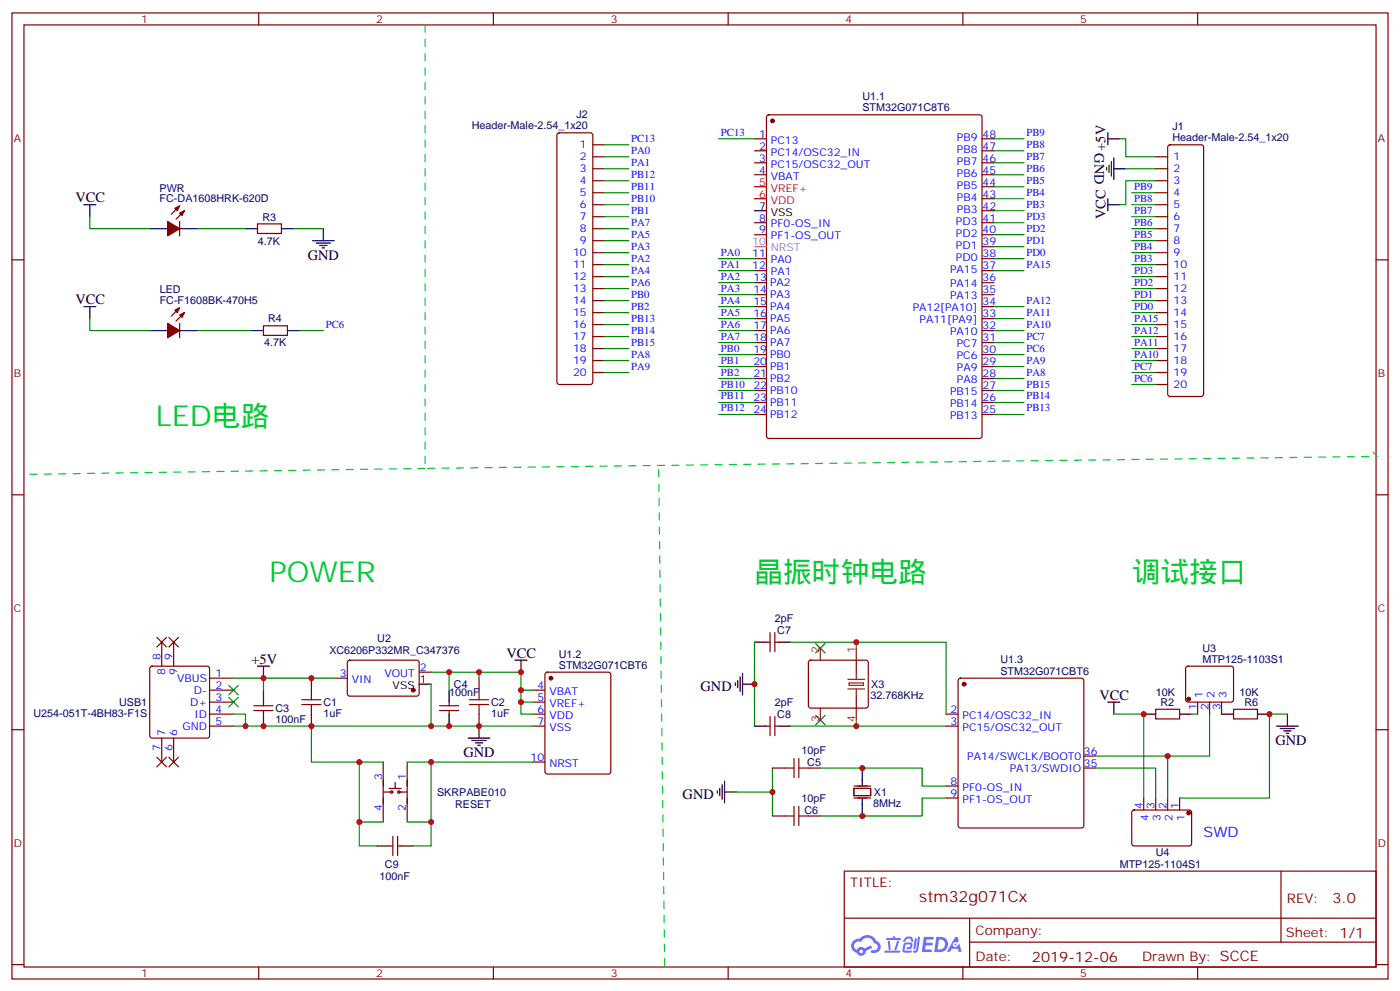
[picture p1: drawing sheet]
<svg xmlns="http://www.w3.org/2000/svg" width="412mm" height="292mm" viewBox="0 0 412 292" stroke-linecap="round" stroke-linejoin="round" font-family="sans-serif">
<g fill="none" stroke="#870000" stroke-width=".35">
<path d="M3.5 3.8h405.4v284.3h-405.4zM7.1 7.3h398.2v277.3h-398.2zM76.2 3.8v3.5M145.3 3.8v3.5M214.5 3.8v3.5M283.6 3.8v3.5M352.8 3.8v3.5M3.5 76.5h3.6M405.3 76.5h3.6M3.5 145.6h3.6M405.3 145.6h3.6M3.5 214.8h3.6"/>
<path d="M405.3 214.8h3.6M248.7 256.4h156.6v28.2h-156.6zM377.3 256.4v20.9M248.7 270.2h156.5M285.6 277.3h119.6M285.6 270.2v14.2M3.5 283.9h3.6M76.2 284.6v3.5M145.3 284.6v3.5M214.5 284.6v3.5M283.6 284.6v3.5M352.8 284.6v3.5"/>
<path d="M405.3 283.9h3.6"/>
</g>
<g fill="#5487ff">
<path d="M272.1 275.7h2.6l.3 .2-.1 .6h-2l-.1 1h1.6l.4 .4-.4 .4h-1.7l-.2 1.1 1.8 .1 .3 .3-.2 .4h-2.9z"/>
<path d="M281.4 275.8h.7l.4 1.3-.7 .3a.74 .74 0 0 0-1.1 .3 .74 .74 0 0 0 .5 1.1 .74 .74 0 0 0 .9-.7l.5-.3 .7 2.4h-.9l-.2-1h-1.9l-.5 1h-.9z"/>
<path d="M269.5 276.2h.6l-.4 2.9a.31 .31 0 0 1-.3 .3 .31 .31 0 0 1-.3-.3z"/>
<path d="M270.4 275.7h.6l-.5 4a.89 .89 0 0 1-.7 .7 .89 .89 0 0 1-.9-.3l1-.5z"/>
<path d="M266.8 275.9l.6-.2 1.2 .1 .5 1.3-.6 .1-.4-.9-1 .1a.95 .95 0 0 1-1 .8l-.1-.2z"/>
<path d="M266.4 277.6l1.8-.2a1.04 1.04 0 0 1 .6 1.1 1.04 1.04 0 0 1-.8 .9h-.7a.29 .29 0 0 1-.3-.4 .29 .29 0 0 1 .3-.2h.7l.2-.8h-1.4l-.4 1.8h1.9a.29 .29 0 0 1 .3 .3 .29 .29 0 0 1-.3 .3h-2l-.4-.3 .2-2.1z"/>
<path d="M260.5 279.8h4.4a.3 .3 0 0 1 .3 .3 .3 .3 0 0 1-.3 .3h-4.3z"/>
<path d="M264.3 276.9h.6l-.5 1.6a1.02 1.02 0 0 1-.7 1.2l-.2-.3z"/>
<path d="M261.5 276.9h.6l.3 2.4-.3 .3-.3-.2z"/>
<path d="M261.1 276.1h1.9l.2-.5h.5l-.1 .5h1.5a.29 .29 0 0 1 .3 .3 .29 .29 0 0 1-.3 .3h-3.9z"/>
<path d="M275.8 275.7l-.6 4.5h1.4a2.27 2.27 0 0 0 2.7-2.3 2.27 2.27 0 0 0-2.7-2.2zM276.6 276.5a1.5 1.5 0 0 1 1.8 1.6 1.5 1.5 0 0 1-1.9 1.3h-.3z"/>
<path d="M251.4 276.9a2.09 2.09 0 0 0 1 3.5 1.37 1.37 0 0 0 1.5 .9 1.37 1.37 0 0 0 1.1-1.4l2-1-.5-.7-1.8 1a1.4 1.4 0 0 0-2.3 .4 1.32 1.32 0 0 1-.6-1.9 1.32 1.32 0 0 1 1.9-.4 2.02 2.02 0 0 1 2-1.3 2.02 2.02 0 0 1 1.8 1.6 1.09 1.09 0 0 1 1.1 1.4 1.09 1.09 0 0 1-1.6 .7 .41 .41 0 0 0-.5 .3 .41 .41 0 0 0 .4 .5 1.89 1.89 0 0 0 2.4-1.2 1.89 1.89 0 0 0-1.2-2.4 2.98 2.98 0 0 0-5-.6l-1 .1zM253.2 280a.52 .52 0 0 1 1 0 .52 .52 0 0 1-1 0z"/>
<circle cx="281.4" cy="278" r=".28"/>
</g>
<g fill="none" stroke="#870000" stroke-width=".35">
<path d="M44.3 196.3l.5-.2h16.2l.5 .2 .2 .5v19.7l-.2 .5-.5 .2h-16.2l-.5-.2-.2-.5v-19.7zM47.6 189v7.1M51.2 189v7.1M61.7 199.6h7.1M98.8 199.6h3.5M102.5 194.5l.5-.2 20 .1 .5 .6-.1 9.5-.6 .4-20.1-.1-.4-.6v-9.2zM123.5 197.8h3.5M160.7 198l.5-.2h18l.7 .5v28.8l-.4 .7h-18.3l-.6-.4-.1-28.9zM47.6 217.2v7.1M51.2 217.2v7.1M61.7 203.1h7.1M61.7 206.7h7.1"/>
<path d="M61.7 210.2h7.1M61.7 213.7h7.1M157 203.1h3.5M157 206.7h3.5M157 210.2h3.5M157 213.7h3.5M157 224.3h3.5"/>
</g>
<g fill="#870000" stroke="#870000" stroke-width=".35">
<circle cx="162.3" cy="199.6" r=".53"/>
<circle cx="121.7" cy="203.1" r=".53"/>
</g>
<path d="M123.5 201.4h3.5" fill="none" stroke="#000" stroke-width=".35"/>
<g fill="#00f" stroke="#870000" stroke-width=".35">
<path d="M49.7 187.6l2.9 2.8zM52.6 187.6l-2.9 2.8z"/>
<path d="M46.2 187.6l2.8 2.8zM49 187.6l-2.8 2.8z"/>
<path d="M46.2 222.9l2.8 2.8zM49 222.9l-2.8 2.8z"/>
<path d="M49.7 222.9l2.9 2.8zM52.6 222.9l-2.9 2.8z"/>
</g>
<g fill="none" stroke="#000" stroke-width=".35">
<path d="M326.3 39.1v3.5M326 49.3v.7M326.3 40.9h3.5M326.3 58.5v3.5M326.7 48.6v2.1M327.4 47.6v4.2M328.1 46.5v6.3M328.1 49.7h3.5M24.7 60.3h3.5M26.5 60.3v3.5M44.1 67.3h5.3M52.9 67.3h5.3"/>
<path d="M72.3 67.3h3.5M82.9 67.3h3.5M92.1 70.8h6.3M93.1 71.5h4.3M94.2 72.2h2.1M94.9 73h.7M95.2 67.3v3.5M222.2 62h3.6M326.3 60.3h3.5M24.7 90.2h3.5M26.5 90.2v3.6M44.1 97.3h5.3"/>
<path d="M52.9 97.3h5.3M74.1 97.3h3.5M84.7 97.3h3.5M75.8 196.1h3.6M77.6 196.1v3.5M151.7 194.3h3.5M153.5 194.3v3.5M218 199.2v4.3M218.7 198.2v6.3M222.2 189h3.6M229.3 189h3.5M77.6 203.1v3.6"/>
<path d="M77.6 210.2v3.5M132.3 203.1v3.6M132.3 210.2v3.5M137.9 217.2h6.4M139 217.9h4.2M140.1 218.7h2.1M140.8 219.4h.7M141.1 213.7v3.5M216.6 201v.7M217.3 200.3v2.1M218.7 201.4h3.5M222.2 213.7h3.6"/>
<path d="M229.3 213.7h3.5M326.3 206.7h3.5M328.1 206.7v3.5M336.9 210.2h3.5M347.5 210.2h3.5M359.8 210.2h3.6M370.4 210.2h3.5M376.1 213.7h6.3M377.1 214.4h4.3M378.2 215.1h2.1M378.9 215.8h.7M379.2 210.2v3.5"/>
<path d="M211.3 232.8v.7M212 232.1v2.1M212.7 231v4.2M213.4 233.1h3.6M213.4 229.9v6.4M254 226.1v4.9M254 235.2v5M111.1 249h3.6M118.2 249h3.5"/>
</g>
<g fill="none" stroke="#008700" stroke-width=".35">
<path d="M178.2 49.7h7M178.2 42.6h7M178.2 46.1h7M178.2 53.2h7M178.2 56.7h7M211.7 40.9h10.5M292.8 40.9h8.8M292.8 58.5h8.8M292.8 55h8.8M292.8 51.4h8.8M292.8 47.9h8.8M292.8 44.4h8.8"/>
<path d="M329.8 40.9h1.8v5.2h8.8M331.6 49.7h8.8M333.4 56.7h7M340.4 53.2h-8.8v7.1h-1.8M26.5 63.8v3.5h17.6M58.2 67.3h14.1M86.4 67.3h8.8M178.2 67.3h7M178.2 60.3h7M178.2 63.8h7M178.2 70.8h7M178.2 74.4h7"/>
<path d="M178.2 77.9h7M211.7 76.1h10.5M211.7 79.7h10.5M292.8 76.1h8.8M292.8 79.7h8.8M292.8 72.6h8.8M292.8 69.1h8.8M292.8 65.5h8.8M292.8 62h8.8M333.4 67.3h7M333.4 60.3h7M333.4 63.8h7"/>
<path d="M333.4 70.8h7M333.4 74.4h7M333.4 77.9h7M26.5 93.8v3.5h17.6M58.2 97.3h15.9M88.2 97.3h7M178.2 95.5h7M178.2 99.1h7M178.2 81.4h7M178.2 84.9h7M178.2 88.5h7M178.2 92h7"/>
<path d="M211.7 97.3h10.5M211.7 83.2h10.5M211.7 86.7h10.5M211.7 90.2h10.5M211.7 93.8h10.5M292.8 97.3h8.8M292.8 90.2h8.8M292.8 93.8h8.8M333.4 95.5h7M333.4 99.1h7M333.4 81.4h7M333.4 84.9h7"/>
<path d="M333.4 88.5h7M333.4 92h7M178.2 102.6h7M178.2 106.1h7M178.2 109.6h7M211.7 118.5h10.5M211.7 114.9h10.5M211.7 111.4h10.5M211.7 107.9h10.5M211.7 100.8h10.5M211.7 104.4h10.5M292.8 118.5h8.8"/>
<path d="M292.8 114.9h8.8M292.8 111.4h8.8M292.8 107.9h8.8M292.8 100.8h8.8M292.8 104.4h8.8M333.4 102.6h7M333.4 106.1h7M333.4 109.6h7M333.4 113.2h7M211.7 122h10.5M292.8 122h8.8M68.8 199.6h30"/>
<path d="M77.6 199.6v3.5M127 197.8h26.5v12.4h3.5M132.3 197.8v5.3M141.1 197.8v1.8M222.2 189v24.7M232.8 189h45.9v21.2M252.2 189v1.8M68.8 210.2h3.5v3.5M68.8 213.7h88.2M91.7 213.7v10.6h14.1M127 201.4v12.3M153.5 206.7h3.5"/>
<path d="M153.5 203.1h3.5M232.8 213.7h45.9M252.2 211.9v1.8M328.1 210.2h8.8v24.7M351 210.2h1.8M356.3 210.2v12.3h-33.5M379.2 210.2h-5.3v24.7h-26.4M112.9 224.3h-7.1v17.6h7.1M119.9 224.3h37.1M127 224.3v17.6h-7.1M217 233.1h10.5M227.5 226.1v14.1"/>
<path d="M241.7 226.1h29.9v5.3h7.1M278.7 234.9h-7.1v5.3h-29.9M322.8 226.1h17.6v8.8M344 222.5v12.4M105.8 241.9v7.1h5.3M127 241.9v7.1h-5.3"/>
</g>
<g fill="#000" stroke="#008700" stroke-width=".35">
<path d="M240.2 189.4l2.9 2.8zM243.1 189.4l-2.9 2.8z"/>
<path d="M67.4 205.2l2.8 2.9zM70.2 205.2l-2.8 2.9z"/>
<path d="M67.4 201.7l2.8 2.8zM67.4 204.5l2.8-2.8z"/>
<path d="M240.2 210.5l2.9 2.9zM243.1 210.5l-2.9 2.9z"/>
</g>
<g fill="none" stroke="#870000" stroke-width=".35">
<path d="M164.3 39.3l.4-.2h9.2l.5 .2 .2 .5v72.7l-.2 .5-.5 .2h-9.2l-.5-.3-.2-.4v-72.7zM226 34l.5-.2h62.1l.6 .4 .1 94.1-.5 .7h-62.3l-.7-.4v-94.1zM174.6 46.1h3.6M174.6 49.7h3.6M174.6 53.2h3.6M174.6 56.7h3.6M174.6 42.6h3.6M222.2 40.9h3.6M222.2 44.4h3.6M222.2 47.9h3.6M222.2 51.4h3.6M289.3 40.9h3.5"/>
<path d="M289.3 44.4h3.5M289.3 47.9h3.5M289.3 51.4h3.5M289.3 58.5h3.5M289.3 55h3.5M340.4 46.1h3.6M340.4 49.7h3.6M340.4 53.2h3.6M340.4 56.7h3.6M344.2 42.8l.5-.2h9.1l.5 .2 .2 .5v72.7l-.2 .5-.5 .2h-9.1l-.5-.2-.2-.5v-72.7zM52.9 60.6l-2.5 2.5M52.9 65.2v4.2"/>
<path d="M54.3 62l-2.4 2.5M75.8 65.9h7.1v2.8h-7.1zM174.6 60.3h3.6M174.6 63.8h3.6M174.6 67.3h3.6M174.6 70.8h3.6M174.6 74.4h3.6M174.6 77.9h3.6M222.2 65.5h3.6M222.2 69.1h3.6M222.2 76.1h3.6M222.2 79.7h3.6"/>
<path d="M289.3 65.5h3.5M289.3 69.1h3.5M289.3 76.1h3.5M289.3 79.7h3.5M289.3 72.6h3.5M289.3 62h3.5M340.4 60.3h3.6M340.4 63.8h3.6M340.4 67.3h3.6M340.4 70.8h3.6M340.4 74.4h3.6M340.4 77.9h3.6"/>
<path d="M52.9 95.2v4.2M52.9 90.6l-2.5 2.5M54.3 92l-2.4 2.5M77.6 95.9h7.1v2.8h-7.1zM174.6 81.4h3.6M174.6 84.9h3.6M174.6 88.5h3.6M174.6 92h3.6M174.6 95.5h3.6M174.6 99.1h3.6M222.2 83.2h3.6M222.2 86.7h3.6"/>
<path d="M222.2 90.2h3.6M222.2 93.8h3.6M222.2 97.3h3.6M289.3 90.2h3.5M289.3 93.8h3.5M289.3 97.3h3.5M340.4 81.4h3.6M340.4 84.9h3.6M340.4 88.5h3.6M340.4 92h3.6M340.4 95.5h3.6M340.4 99.1h3.6"/>
<path d="M174.6 102.6h3.6M174.6 106.1h3.6M174.6 109.6h3.6M222.2 100.8h3.6M222.2 104.4h3.6M222.2 107.9h3.6M222.2 111.4h3.6M222.2 114.9h3.6M222.2 118.5h3.6M289.3 100.8h3.5M289.3 104.4h3.5M289.3 107.9h3.5"/>
<path d="M289.3 111.4h3.5M289.3 114.9h3.5M289.3 118.5h3.5M340.4 102.6h3.6M340.4 106.1h3.6M340.4 109.6h3.6M340.4 113.2h3.6M222.2 122h3.6M289.3 122h3.5M91.7 199.6v3.5M141.1 199.6v3.5M225.8 189h1"/>
<path d="M226.8 186.2v5.6M228.2 186.2v5.6M228.2 189h1.1M238.4 194.5l.4-.2h16.3l.5 .2 .2 .5v12.7l-.3 .5-.4 .2h-16.3l-.5-.2-.2-.5v-12.7zM252.2 194.3v3.5M282.5 199.8l.4-.2h35.7l.5 .2 .2 .5v42.7l-.3 .5-.4 .2h-35.7l-.5-.2-.2-.5v-42.7zM349.5 196.3l.5-.2h12.7l.5 .2 .2 .5-.1 9.4-.6 .5-13-.1-.5-.6v-9.2zM74.8 209.1h5.6M74.8 207.7h5.6M77.6 206.7v1M77.6 209.1v1.1M91.7 210.2v3.5"/>
<path d="M129.5 209.1h5.6M129.5 207.7h5.6M132.3 206.7v1M132.3 209.1v1.1M141.1 210.2v3.5M225.8 213.7h1M226.8 210.9v5.6M228.2 213.7h1.1M228.2 210.9v5.6M252.2 204.9v3.5M278.7 210.2h3.5M278.7 213.7h3.5"/>
<path d="M340.4 208.8h7.1v2.8h-7.1zM352.8 206.7v3.5M356.3 206.7v3.5M359.8 206.7v3.5M363.4 208.8h7v2.8h-7zM112.9 224.3v17.6M112.9 233.1h2.5M114.7 232.1h3.5M116.4 230.3v1.8M117.5 233.1h2.4M119.9 224.3v17.6M227.5 226.1h3.6"/>
<path d="M238.1 226.1h3.6M251.5 232.1h5v2.1h-5zM251.5 231.4h5M251.5 234.9h5M278.7 231.4h3.5M278.7 234.9h3.5M319.3 226.1h3.5M319.3 222.5h3.5M333.6 238.6l.5-.2 16.5 .1 .4 .6-.1 9.5-.6 .4-16.5-.1-.4-.6v-9.2zM336.9 234.9v3.5M340.4 234.9v3.5M344 234.9v3.5"/>
<path d="M347.5 234.9v3.5M114.7 249h1M115.7 246.2v5.6M117.1 246.2v5.6M117.1 249h1.1M227.5 240.2h3.6M238.1 240.2h3.6"/>
<circle cx="115.4" cy="233.1" r=".35"/>
<circle cx="117.5" cy="233.1" r=".35"/>
</g>
<g fill="#870000" stroke="#870000" stroke-width=".35">
<path d="M49.4 65.2l3.5 2.1-3.5 2.1z"/>
<path d="M52.9 62.7l1.4-.7-.7 1.4z"/>
<path d="M51.5 61.3l1.4-.7-.7 1.4z"/>
<path d="M49.4 95.2l3.5 2.1-3.5 2.1z"/>
<path d="M52.9 92.7l1.4-.7-.7 1.4z"/>
<path d="M51.5 91.3l1.4-.7-.7 1.4z"/>
<circle cx="350.1" cy="205.8" r=".53"/>
<circle cx="350.1" cy="239.3" r=".53"/>
<circle cx="227.5" cy="35.6" r=".53"/>
<circle cx="284" cy="201.4" r=".53"/>
</g>
<path d="M222.2 55h3.6M222.2 58.5h3.6" fill="none" stroke="#f00" stroke-width=".35"/>
<path d="M222.2 72.6h3.6" fill="none" stroke="#f0f" stroke-width=".35"/>
<path d="M289.3 83.2h3.5M289.3 86.7h3.5" fill="none" stroke="#630" stroke-width=".35"/>
<path d="M241.7 190.8v3.5M249.8 200h4.9M252.2 190.8v3.5M252.2 197.8v2.2M241.7 208.4v3.5M249.8 202.8h4.9M250.1 201h4.3v.7h-4.3zM252.2 202.8v2.1M252.2 208.4v3.5" fill="none" stroke="#8c2424" stroke-width=".35"/>
<g fill="none" stroke="#a10000" stroke-width=".35">
<path d="M88.9 207.4h5.6M88.9 206h5.6M91.7 203.1v2.9M91.7 207.4v2.8M138.3 207.4h5.6M138.3 206h5.6M141.1 203.1v2.9M141.1 207.4v2.8M231.1 226.1h2.8M233.9 223.2v5.7M233.9 237.3v5.7M235.3 226.1h2.8"/>
<path d="M235.3 223.2v5.7M235.3 237.3v5.7M231.1 240.2h2.8M235.3 240.2h2.8"/>
</g>
<path d="M125.2 7.3v130.6l280.5-3.6-1.8-1.7M125.2 137.9l-118.1 1.7M195.8 284.3l-1.8-146.4" fill="none" stroke="#0c3" stroke-width=".35" stroke-dasharray="2.1 2.1"/>
<g fill="#c00">
<circle cx="336.9" cy="210.2" r=".88"/>
<circle cx="132.3" cy="197.8" r=".88"/>
<circle cx="132.3" cy="213.7" r=".88"/>
<circle cx="141.1" cy="197.8" r=".88"/>
<circle cx="91.7" cy="199.6" r=".88"/>
<circle cx="91.7" cy="213.7" r=".88"/>
<circle cx="344" cy="222.5" r=".88"/>
<circle cx="105.8" cy="224.3" r=".88"/>
<circle cx="127" cy="224.3" r=".88"/>
<circle cx="222.3" cy="201.4" r=".88"/>
<circle cx="252.2" cy="213.7" r=".88"/>
<circle cx="254" cy="226.1" r=".88"/>
<circle cx="153.5" cy="197.8" r=".88"/>
<circle cx="153.5" cy="206.7" r=".88"/>
<circle cx="153.5" cy="203.1" r=".88"/>
<circle cx="77.6" cy="199.6" r=".88"/>
<circle cx="254" cy="240.2" r=".88"/>
<circle cx="227.5" cy="233.1" r=".88"/>
<circle cx="252.2" cy="189" r=".88"/>
<circle cx="127" cy="241.9" r=".88"/>
<circle cx="105.8" cy="241.9" r=".88"/>
<circle cx="127" cy="213.7" r=".88"/>
<circle cx="72.3" cy="213.7" r=".88"/>
<circle cx="141.1" cy="213.7" r=".88"/>
<circle cx="77.6" cy="213.7" r=".88"/>
<circle cx="373.9" cy="210.2" r=".88"/>
</g>
<g font-size="8.5" fill="#0c3">
<text x="45.9" y="125.5">LED电路</text>
<text x="79.4" y="171.4">POWER</text>
<text x="222.2" y="171.4">晶振时钟电路</text>
<text x="333.4" y="171.4">调试接口</text>
</g>
<text font-size="4.6" fill="#800" x="270.8" y="265.4">stm32g071Cx</text>
<g font-size="4.2">
<text x="322.4" y="45.1" transform="rotate(90 322.4 45.1)">GND</text>
<text x="325.6" y="44.4" transform="rotate(-90 325.6 44.4)">+5V</text>
<text x="22.2" y="59.5">VCC</text>
<text x="325.6" y="64.5" transform="rotate(-90 325.6 64.5)">VCC</text>
<text x="90.7" y="76.5">GND</text>
<text x="22.2" y="89.5">VCC</text>
<text x="74.1" y="195.4">+5V</text>
<text x="149.2" y="193.6">VCC</text>
<text x="206.4" y="203.4">GND</text>
<text x="323.8" y="206">VCC</text>
<text x="375.7" y="219.3">GND</text>
<text x="136.5" y="222.9">GND</text>
<text x="201.1" y="235.1">GND</text>
</g>
<text font-size="4.2" fill="#00f" x="354.5" y="246.2">SWD</text>
<g font-size="4.2" fill="#800">
<text x="392.5" y="265.7">3.0</text>
<text x="304" y="283">2019-12-06</text>
</g>
<g font-size="3.9" fill="#800">
<text x="250.5" y="261">TITLE:</text>
<text x="379.1" y="265.7">REV:</text>
<text x="287.4" y="275.2">Company:</text>
<text x="378.7" y="275.8">Sheet: 1/1</text>
<text x="287.4" y="282.9">Date:</text>
<text x="336.4" y="282.9">Drawn By: SCCE</text>
</g>
<g font-size="3.2" fill="#800">
<text x="41.6" y="6.8">1</text>
<text x="110.8" y="6.8">2</text>
<text x="179.9" y="6.8">3</text>
<text x="249.1" y="6.8">4</text>
<text x="318.2" y="6.8">5</text>
<text x="4.1" y="41.9">A</text>
<text x="405.9" y="41.9">A</text>
<text x="4.1" y="111.1">B</text>
<text x="405.9" y="111.1">B</text>
<text x="4.1" y="180.2">C</text>
<text x="405.9" y="180.2">C</text>
<text x="4.1" y="249.3">D</text>
<text x="405.9" y="249.3">D</text>
<text x="41.6" y="287.6">1</text>
<text x="110.8" y="287.6">2</text>
<text x="179.9" y="287.6">3</text>
<text x="249.1" y="287.6">4</text>
<text x="318.2" y="287.6">5</text>
</g>
<g font-size="3.2" fill="#000080">
<text x="254.1" y="29.6">U1.1</text>
<text x="169.8" y="34.9">J2</text>
<text x="254" y="32.7">STM32G071C8T6</text>
<text x="139" y="38">Header-Male-2.54_1x20</text>
<text x="345.4" y="41.6">Header-Male-2.54_1x20</text>
<text x="345.4" y="38.4">J1</text>
<text x="47" y="56.6">PWR</text>
<text x="47" y="59.5">FC-DA1608HRK-620D</text>
<text x="77.3" y="64.9">R3</text>
<text x="76" y="72">4.7K</text>
<text x="47" y="89.5">FC-F1608BK-470H5</text>
<text x="47" y="86.4">LED</text>
<text x="79" y="94.9">R4</text>
<text x="77.8" y="102">4.7K</text>
<text x="228.2" y="183.1">2pF</text>
<text x="111.1" y="189">U2</text>
<text x="229" y="186.6">C7</text>
<text x="354.2" y="191.9">U3</text>
<text x="97" y="192.5">XC6206P332MR_C347376</text>
<text x="164.6" y="196.8">STM32G071CBT6</text>
<text x="164.6" y="193.6">U1.2</text>
<text x="294.7" y="195.1">U1.3</text>
<text x="354.2" y="195">MTP125-1103S1</text>
<text x="133.7" y="202.5">C4</text>
<text x="256.6" y="202.5">X3</text>
<text x="294.7" y="198.5">STM32G071CBT6</text>
<text x="35.1" y="207.8">USB1</text>
<text x="81.1" y="209.6">C3</text>
<text x="95.2" y="207.8">C1</text>
<text x="132.3" y="204.9">100nF</text>
<text x="144.6" y="207.8">C2</text>
<text x="228.2" y="207.8">2pF</text>
<text x="256.5" y="205.7">32.768KHz</text>
<text x="340.4" y="204.9">10K</text>
<text x="341.9" y="207.8">R2</text>
<text x="365.1" y="204.9">10K</text>
<text x="366.6" y="207.8">R6</text>
<text x="9.9" y="211">U254-051T-4BH83-F1S</text>
<text x="81.1" y="212.8">100nF</text>
<text x="95.2" y="211">1uF</text>
<text x="144.6" y="211">1uF</text>
<text x="229" y="211.3">C8</text>
<text x="236.1" y="221.9">10pF</text>
<text x="237.8" y="225.4">C5</text>
<text x="128.8" y="234.4">SKRPABE010</text>
<text x="134.1" y="237.9">RESET</text>
<text x="236.1" y="236">10pF</text>
<text x="237" y="239.6">C6</text>
<text x="257.2" y="237.5">8MHz</text>
<text x="257.4" y="234.3">X1</text>
<text x="340.4" y="252">U4</text>
<text x="113.4" y="255.4">C9</text>
<text x="329.8" y="255.5">MTP125-1104S1</text>
<text x="111.8" y="259">100nF</text>
</g>
<g font-size="3.2" fill="#00f">
<text x="185.9" y="41.7">PC13</text>
<text x="212.4" y="40">PC13</text>
<text x="223.6" y="40.5">1</text>
<text x="281.9" y="41.6">PB9</text>
<text x="289.5" y="40.5">48</text>
<text x="302.3" y="40">PB9</text>
<text x="170.8" y="43.7">1</text>
<text x="170.8" y="47.2">2</text>
<text x="185.9" y="45.3">PA0</text>
<text x="223.6" y="44">2</text>
<text x="223.6" y="47.6">3</text>
<text x="227.1" y="42.3">PC13</text>
<text x="227.1" y="45.8">PC14/OSC32_IN</text>
<text x="281.9" y="45.1">PB8</text>
<text x="289.5" y="47.6">46</text>
<text x="289.5" y="44">47</text>
<text x="302.3" y="47">PB7</text>
<text x="302.3" y="43.5">PB8</text>
<text x="345.7" y="47.2">1</text>
<text x="170.8" y="50.7">3</text>
<text x="185.9" y="48.8">PA1</text>
<text x="185.9" y="52.3">PB12</text>
<text x="223.6" y="51.1">4</text>
<text x="227.1" y="49.3">PC15/OSC32_OUT</text>
<text x="227.1" y="52.8">VBAT</text>
<text x="281.9" y="52.1">PB6</text>
<text x="281.9" y="48.6">PB7</text>
<text x="289.5" y="51.1">45</text>
<text x="302.3" y="50.6">PB6</text>
<text x="345.7" y="50.7">2</text>
<text x="170.8" y="54.3">4</text>
<text x="170.8" y="57.8">5</text>
<text x="185.9" y="55.8">PB11</text>
<text x="185.9" y="59.4">PB10</text>
<text x="281.9" y="59.2">PB4</text>
<text x="281.9" y="55.7">PB5</text>
<text x="289.5" y="58.1">43</text>
<text x="289.5" y="54.6">44</text>
<text x="302.3" y="57.6">PB4</text>
<text x="302.3" y="54.1">PB5</text>
<text x="334.1" y="59.4">PB8</text>
<text x="334.1" y="55.8">PB9</text>
<text x="345.7" y="54.3">3</text>
<text x="345.7" y="57.8">4</text>
<text x="170.8" y="61.3">6</text>
<text x="170.8" y="64.8">7</text>
<text x="185.9" y="62.9">PB1</text>
<text x="223.6" y="65.2">8</text>
<text x="281.9" y="62.7">PB3</text>
<text x="289.5" y="65.2">41</text>
<text x="289.5" y="61.7">42</text>
<text x="302.3" y="64.7">PD3</text>
<text x="302.3" y="61.1">PB3</text>
<text x="334.1" y="62.9">PB7</text>
<text x="345.7" y="61.3">5</text>
<text x="345.7" y="64.8">6</text>
<text x="170.8" y="68.4">8</text>
<text x="170.8" y="71.9">9</text>
<text x="185.9" y="66.4">PA7</text>
<text x="185.9" y="70">PA5</text>
<text x="223.6" y="68.7">9</text>
<text x="227.1" y="67">PF0-OS_IN</text>
<text x="227.1" y="70.5">PF1-OS_OUT</text>
<text x="281.6" y="69.8">PD2</text>
<text x="281.6" y="66.3">PD3</text>
<text x="289.5" y="68.7">40</text>
<text x="302.3" y="71.7">PD1</text>
<text x="302.3" y="68.2">PD2</text>
<text x="334.1" y="70">PB5</text>
<text x="334.1" y="66.4">PB6</text>
<text x="345.7" y="68.4">7</text>
<text x="345.7" y="71.9">8</text>
<text x="168.8" y="75.4">10</text>
<text x="185.9" y="73.5">PA3</text>
<text x="185.9" y="77">PA2</text>
<text x="212.4" y="75.2">PA0</text>
<text x="221.6" y="75.8">11</text>
<text x="227.1" y="77.5">PA0</text>
<text x="281.6" y="76.8">PD0</text>
<text x="281.6" y="73.3">PD1</text>
<text x="289.5" y="75.8">38</text>
<text x="289.5" y="72.2">39</text>
<text x="302.3" y="75.2">PD0</text>
<text x="334.1" y="77">PB3</text>
<text x="334.1" y="73.5">PB4</text>
<text x="345.7" y="75.4">9</text>
<text x="168.8" y="79">11</text>
<text x="168.8" y="82.5">12</text>
<text x="185.9" y="80.5">PA4</text>
<text x="212.4" y="78.8">PA1</text>
<text x="212.4" y="82.3">PA2</text>
<text x="221.6" y="79.3">12</text>
<text x="221.9" y="82.8">13</text>
<text x="227.1" y="81.1">PA1</text>
<text x="279.9" y="80.4">PA15</text>
<text x="289.5" y="82.8">36</text>
<text x="289.5" y="79.3">37</text>
<text x="302.3" y="78.8">PA15</text>
<text x="334.1" y="80.5">PD3</text>
<text x="345.7" y="79">10</text>
<text x="345.7" y="82.5">11</text>
<text x="168.8" y="86">13</text>
<text x="168.8" y="89.5">14</text>
<text x="185.9" y="84.1">PA6</text>
<text x="185.9" y="87.6">PB0</text>
<text x="212.4" y="85.8">PA3</text>
<text x="212.4" y="89.4">PA4</text>
<text x="221.9" y="86.4">14</text>
<text x="221.9" y="89.9">15</text>
<text x="226.8" y="84.2">PA2</text>
<text x="226.8" y="87.8">PA3</text>
<text x="279.9" y="84.6">PA14</text>
<text x="279.9" y="88.1">PA13</text>
<text x="289.5" y="89.9">34</text>
<text x="289.5" y="86.4">35</text>
<text x="302.3" y="89.4">PA12</text>
<text x="334.1" y="87.6">PD1</text>
<text x="334.1" y="84.1">PD2</text>
<text x="345.7" y="86">12</text>
<text x="345.7" y="89.5">13</text>
<text x="168.8" y="93.1">15</text>
<text x="185.9" y="94.7">PB13</text>
<text x="185.9" y="91.1">PB2</text>
<text x="212.4" y="92.9">PA5</text>
<text x="221.9" y="93.4">16</text>
<text x="226.8" y="91.3">PA4</text>
<text x="226.8" y="94.8">PA5</text>
<text x="268.9" y="91.7">PA12[PA10]</text>
<text x="270.9" y="95.2">PA11[PA9]</text>
<text x="289.5" y="93.4">33</text>
<text x="302.3" y="92.9">PA11</text>
<text x="334.1" y="94.7">PA15</text>
<text x="334.1" y="91.1">PD0</text>
<text x="345.7" y="93.1">14</text>
<text x="96" y="96.4">PC6</text>
<text x="168.8" y="96.6">16</text>
<text x="168.8" y="100.1">17</text>
<text x="185.9" y="98.2">PB14</text>
<text x="185.9" y="101.7">PB15</text>
<text x="212.4" y="96.4">PA6</text>
<text x="212.4" y="99.9">PA7</text>
<text x="221.9" y="96.9">17</text>
<text x="221.9" y="100.5">18</text>
<text x="226.8" y="98.4">PA6</text>
<text x="226.8" y="101.9">PA7</text>
<text x="279.9" y="98.7">PA10</text>
<text x="289.5" y="100.5">31</text>
<text x="289.5" y="96.9">32</text>
<text x="302.3" y="99.9">PC7</text>
<text x="302.3" y="96.4">PA10</text>
<text x="334.1" y="101.7">PA11</text>
<text x="334.1" y="98.2">PA12</text>
<text x="345.7" y="96.6">15</text>
<text x="345.7" y="100.1">16</text>
<text x="168.8" y="103.6">18</text>
<text x="168.8" y="107.2">19</text>
<text x="185.9" y="105.2">PA8</text>
<text x="212.4" y="103.5">PB0</text>
<text x="212.4" y="107">PB1</text>
<text x="221.9" y="104">19</text>
<text x="221.9" y="107.5">20</text>
<text x="226.8" y="105.4">PB0</text>
<text x="281.8" y="105.8">PC6</text>
<text x="281.8" y="102.2">PC7</text>
<text x="289.5" y="107.5">29</text>
<text x="289.5" y="104">30</text>
<text x="302.3" y="107">PA9</text>
<text x="302.3" y="103.5">PC6</text>
<text x="334.1" y="105.2">PA10</text>
<text x="345.7" y="103.6">17</text>
<text x="345.7" y="107.2">18</text>
<text x="168.8" y="110.7">20</text>
<text x="185.9" y="108.8">PA9</text>
<text x="212.4" y="110.5">PB2</text>
<text x="221.9" y="111.1">21</text>
<text x="226.8" y="108.9">PB1</text>
<text x="226.8" y="112.5">PB2</text>
<text x="281.9" y="112.8">PA8</text>
<text x="281.9" y="109.3">PA9</text>
<text x="289.5" y="111.1">28</text>
<text x="302.3" y="110.5">PA8</text>
<text x="334.1" y="112.3">PC6</text>
<text x="334.1" y="108.8">PC7</text>
<text x="345.7" y="110.7">19</text>
<text x="212.4" y="114.1">PB10</text>
<text x="212.4" y="117.6">PB11</text>
<text x="221.9" y="114.6">22</text>
<text x="221.9" y="118.1">23</text>
<text x="226.8" y="116">PB10</text>
<text x="226.8" y="119.5">PB11</text>
<text x="279.9" y="119.9">PB14</text>
<text x="279.9" y="116.3">PB15</text>
<text x="289.5" y="118.1">26</text>
<text x="289.5" y="114.6">27</text>
<text x="302.3" y="117.6">PB14</text>
<text x="302.3" y="114.1">PB15</text>
<text x="345.7" y="114.2">20</text>
<text x="212.4" y="121.1">PB12</text>
<text x="221.9" y="121.6">24</text>
<text x="226.8" y="123">PB12</text>
<text x="279.9" y="123.4">PB13</text>
<text x="289.5" y="121.6">25</text>
<text x="302.3" y="121.1">PB13</text>
<text x="47.3" y="194.3" transform="rotate(-90 47.3 194.3)">8</text>
<text x="50.8" y="194.3" transform="rotate(-90 50.8 194.3)">9</text>
<text x="123.6" y="197.5">2</text>
<text x="48.7" y="198.8" transform="rotate(-90 48.7 198.8)">8</text>
<text x="52.2" y="200.7">VBUS</text>
<text x="52.2" y="198.8" transform="rotate(-90 52.2 198.8)">9</text>
<text x="63.5" y="202.8">2</text>
<text x="63.5" y="199.2">1</text>
<text x="100.1" y="199.2">3</text>
<text x="103.6" y="201">VIN</text>
<text x="113.2" y="199.2">VOUT</text>
<text x="158.3" y="202.8">4</text>
<text x="56" y="207.7">D+</text>
<text x="57.1" y="204.2">D-</text>
<text x="63.5" y="209.8">4</text>
<text x="63.5" y="206.3">3</text>
<text x="158.3" y="206.3">5</text>
<text x="158.3" y="209.8">6</text>
<text x="161.8" y="204.5">VBAT</text>
<text x="161.8" y="208.1">VREF+</text>
<text x="280" y="209.8">2</text>
<text x="352.4" y="208.9" transform="rotate(-90 352.4 208.9)">1</text>
<text x="354.2" y="205.4" transform="rotate(-90 354.2 205.4)">1</text>
<text x="356" y="208.9" transform="rotate(-90 356 208.9)">2</text>
<text x="357.7" y="205.4" transform="rotate(-90 357.7 205.4)">2</text>
<text x="359.5" y="208.9" transform="rotate(-90 359.5 208.9)">3</text>
<text x="361.2" y="205.4" transform="rotate(-90 361.2 205.4)">3</text>
<text x="53.7" y="214.8">GND</text>
<text x="57.3" y="211.2">ID</text>
<text x="63.5" y="213.4">5</text>
<text x="158.3" y="213.4">7</text>
<text x="161.8" y="211.6">VDD</text>
<text x="161.8" y="215.1">VSS</text>
<text x="280" y="213.4">3</text>
<text x="283.5" y="211.6">PC14/OSC32_IN</text>
<text x="283.5" y="215.1">PC15/OSC32_OUT</text>
<text x="47.3" y="221" transform="rotate(-90 47.3 221)">7</text>
<text x="48.7" y="216.5" transform="rotate(-90 48.7 216.5)">7</text>
<text x="50.8" y="221" transform="rotate(-90 50.8 221)">6</text>
<text x="52.2" y="216.5" transform="rotate(-90 52.2 216.5)">6</text>
<text x="156.3" y="223.9">10</text>
<text x="161.8" y="225.7">NRST</text>
<text x="284.9" y="223.6">PA14/SWCLK/BOOT0</text>
<text x="297.4" y="227.1">PA13/SWDIO</text>
<text x="319.3" y="225.7">35</text>
<text x="319.3" y="222.2">36</text>
<text x="112.5" y="229.6" transform="rotate(-90 112.5 229.6)">3</text>
<text x="119.6" y="229.6" transform="rotate(-90 119.6 229.6)">1</text>
<text x="280" y="231">8</text>
<text x="283.5" y="232.8">PF0-OS_IN</text>
<text x="112.5" y="238.7" transform="rotate(-90 112.5 238.7)">4</text>
<text x="119.6" y="238.7" transform="rotate(-90 119.6 238.7)">2</text>
<text x="280" y="234.5">9</text>
<text x="283.5" y="236.3">PF1-OS_OUT</text>
<text x="336.5" y="238.2" transform="rotate(-90 336.5 238.2)">4</text>
<text x="340.1" y="238.2" transform="rotate(-90 340.1 238.2)">3</text>
<text x="343.6" y="238.2" transform="rotate(-90 343.6 238.2)">2</text>
<text x="347.1" y="238.2" transform="rotate(-90 347.1 238.2)">1</text>
<text x="338.3" y="241.7" transform="rotate(-90 338.3 241.7)">4</text>
<text x="341.8" y="241.7" transform="rotate(-90 341.8 241.7)">3</text>
<text x="345.4" y="241.7" transform="rotate(-90 345.4 241.7)">2</text>
<text x="348.9" y="241.7" transform="rotate(-90 348.9 241.7)">1</text>
</g>
<g font-size="3.2" fill="#f00">
<text x="223.6" y="54.6">5</text>
<text x="223.6" y="58.1">6</text>
<text x="227.1" y="56.4">VREF+</text>
<text x="227.1" y="59.9">VDD</text>
</g>
<g font-size="3.2">
<text x="223.6" y="61.7">7</text>
<text x="227.1" y="63.4">VSS</text>
<text x="115.7" y="202.8">VSS</text>
<text x="123.6" y="201">1</text>
</g>
<g font-size="3.2" fill="#f0f">
<text x="221.6" y="72.2">10</text>
<text x="227.1" y="74">NRST</text>
</g>
<g font-size="3.2" fill="#8d2323">
<text x="241.3" y="192.2" transform="rotate(-90 241.3 192.2)">2</text>
<text x="251.9" y="192.2" transform="rotate(-90 251.9 192.2)">1</text>
<text x="241.3" y="212.6" transform="rotate(-90 241.3 212.6)">3</text>
<text x="251.9" y="212.6" transform="rotate(-90 251.9 212.6)">4</text>
</g>
</svg>
